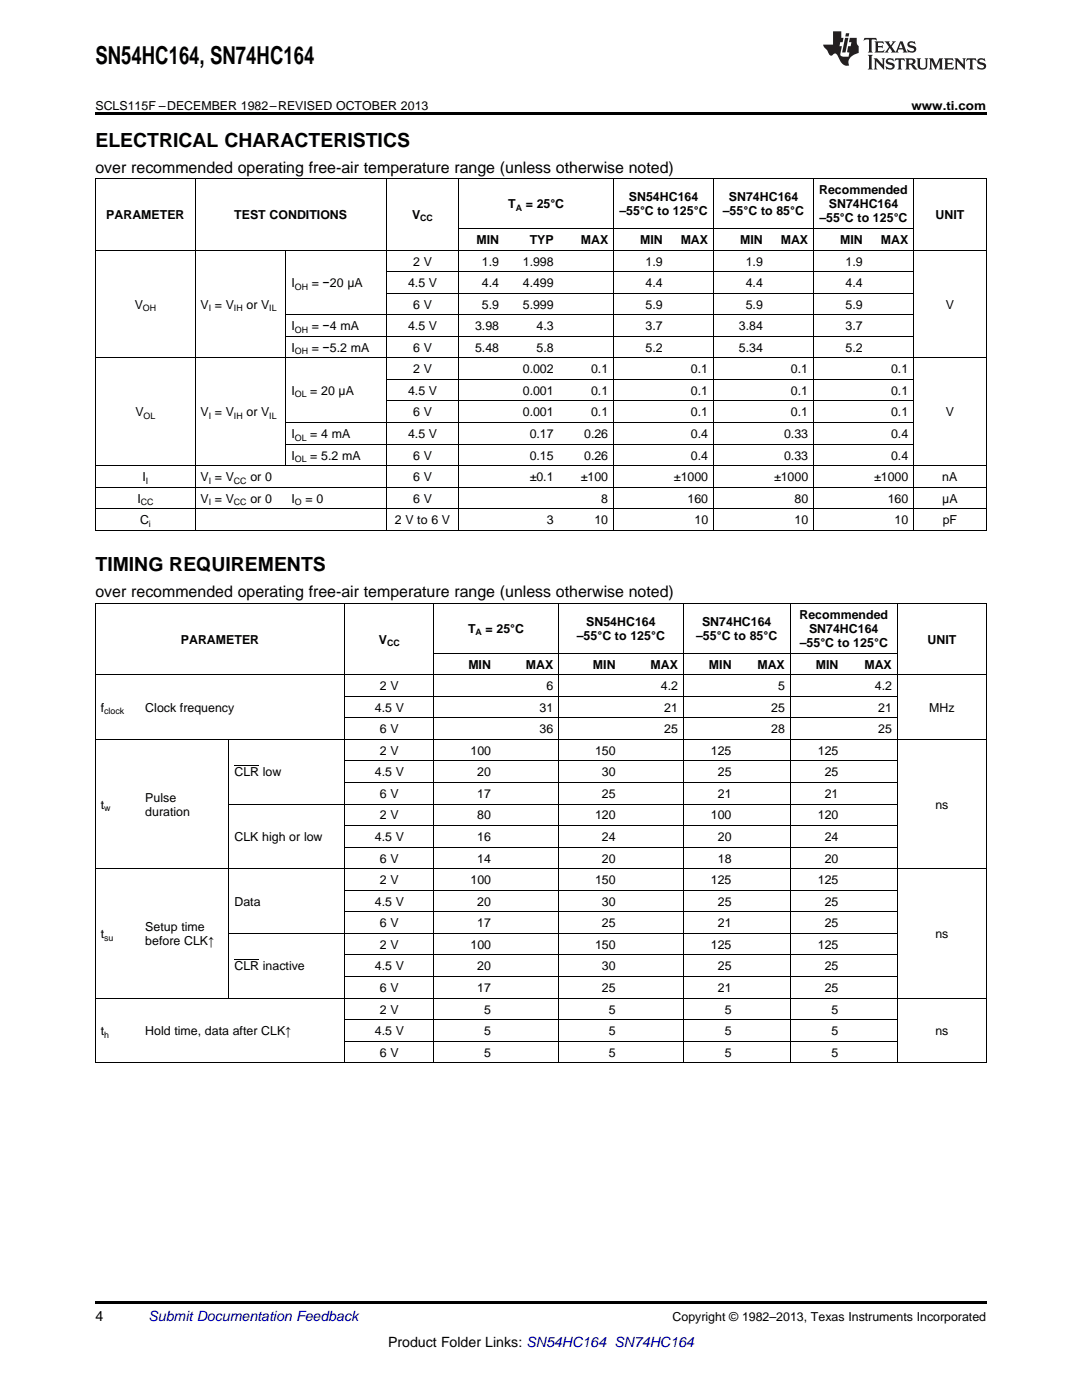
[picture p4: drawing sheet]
<svg xmlns="http://www.w3.org/2000/svg" width="216mm" height="279mm" viewBox="0 0 216 279" stroke-linecap="round" stroke-linejoin="round" font-family="sans-serif">
<path d="M19 22.5h177.8v.5h-177.8zM19 259.7h177.8v.5h-177.8z" fill="#000"/>
<g fill="none" stroke="#000" stroke-width=".2">
<path d="M19 35.6h177.8M19.1 35.7v70.2M38.9 35.7v70.2M77 35.7v70.2M91.6 35.7v70.2M122.4 35.7v70.2M142.4 35.7v70.2M162.3 35.7v70.2M182.3 35.7v70.2M196.8 35.7v70.2M19 49.9h177.8M57.1 50v43"/>
<path d="M77.1 58.5h105.2M77.1 54.2h105.2M91.6 45.6h90.7M19 71.4h177.8M57.1 67.1h125.2M57.1 62.8h125.2M77.1 75.7h105.2M19 97.2h177.8M19 92.9h177.8M57.1 88.6h125.2M57.1 84.3h125.2M77.1 80h105.2"/>
<path d="M19 105.9h177.8M19 101.5h177.8M19 134.6h177.8M19 120.4h177.8M19.1 120.4v91.8M68.8 120.4v91.8M68.8 138.9h110.2M86.6 120.4v91.8M86.6 130.3h92.4M111.4 120.4v91.8M136.3 120.4v91.8M157.7 120.4v91.8"/>
<path d="M179 120.4v91.8M196.8 120.4v91.8M19 147.5h177.8M45.7 147.6v51.6M68.8 156.2h110.2M68.8 151.9h110.2M68.8 143.2h110.2M19 173.4h177.8M45.7 160.5h133.3M68.8 177.7h110.2M68.8 169.1h110.2M68.8 164.8h110.2"/>
<path d="M19 199.2h177.8M45.7 186.3h133.3M68.8 194.9h110.2M68.8 190.6h110.2M68.8 182h110.2M19 212.1h177.8M68.8 207.8h110.2M68.8 203.5h110.2"/>
</g>
<g fill="#231f20">
<path d="M172.5 7.6l-.1 .5 .4-.2h.6v.1v2.1l-.2 .4h.9l-.2-.4v-2.1l.1-.1h.5l.5 .2-.2-.5zM174.5 8.3l.2 .3v1.5l-.2 .4h1.8l.2-.6a1.04 1.04 0 0 1-1.3 .2v-.7h.6l.3 .2v-.6l-.3 .2h-.6v-.6l.8-.1 .4 .3-.2-.5zM176.5 8.3l.9 1.1-.9 1.1h.8l-.2-.2 .4-.7 .5 .7-.2 .2h1.5l-.2-.2 .2-.4h.9l.1 .4-.2 .2h1l-.3-.3-.7-1.9h-.5l-.9 2-.8-1 .9-1h-.8l.1 .3-.4 .5-.3-.6 .1-.2zM179.7 8.6l.4 1h-.7zM181.3 8.4a.63 .63 0 0 0-.2 .7 .63 .63 0 0 0 .6 .4l.6 .2 .1 .2a.75 .75 0 0 1-.7 .4 .75 .75 0 0 1-.6-.5l.1 .7 .1-.1a1.11 1.11 0 0 0 1.5-.6 1.13 1.13 0 0 0-1.2-.8l-.1-.4a1.04 1.04 0 0 1 1.2 .2l-.2-.5-.2 .1-.4-.2zM173.2 10.9l.2 .4v2.2l-.2 .4h1l-.3-.4v-2.2l.3-.4zM174.3 11.6l.3 .4v1.5l-.3 .4h.8l-.2-.4v-1.3l1.5 1.7v-1.9l.2-.4h-.7l.2 .4v.9l-1.1-1.3zM177 11.8a.62 .62 0 0 0-.2 .7 .62 .62 0 0 0 .6 .4l.6 .1 .1 .3a.76 .76 0 0 1-.7 .3 .76 .76 0 0 1-.7-.4l.2 .7 .1-.1a1.11 1.11 0 0 0 1.5-.6 1.13 1.13 0 0 0-1.2-.8l-.1-.4a1.04 1.04 0 0 1 1.2 .2l-.2-.6-.2 .1-.5-.1zM178.7 11.6l-.2 .6a.61 .61 0 0 1 .8-.3v1.6l-.2 .4h.9l-.2-.4v-1.6a.63 .63 0 0 1 .7 .3l-.1-.6zM180.6 11.6l.3 .4v1.5l-.3 .4h1l-.2-.2-.1-.8 .6 .2a.76 .76 0 0 0 1.2 .7l-1-1a.58 .58 0 0 0 .6-.5 .58 .58 0 0 0-.5-.6zM181.4 11.9h.1a.45 .45 0 0 1 .5 .1 .45 .45 0 0 1 .1 .5l-.8 .2zM182.9 11.6l.2 .2a2.17 2.17 0 0 0 .3 1.9 .99 .99 0 0 0 1.6-.6v-1.1l.2-.4h-.7l.2 .2a1.92 1.92 0 0 1-.2 1.8 .6 .6 0 0 1-.9-.5v-1.1l.2-.4zM185.4 11.6l.2 .4v1.5l-.2 .4h.7l-.2-.4v-1.4l.8 1.8 .8-1.8v1.4l-.2 .4h.9l-.2-.4v-1.5l.2-.4h-.8l-.6 1.5-.6-1.5zM188.4 11.6l.2 .4v1.5l-.2 .4h1.8l.1-.6a1.04 1.04 0 0 1-1.2 .1v-.6h.5l.4 .2v-.6l-.4 .2h-.5v-.7h.8l.3 .3-.1-.6zM190.5 11.6l.2 .4v1.5l-.2 .4h.7l-.2-.4v-1.3l1.5 1.7v-1.9l.2-.4h-.7l.2 .4v.9l-1.1-1.3zM192.9 11.6l-.1 .6a.61 .61 0 0 1 .7-.3l.1 1.6-.3 .4h1l-.3-.4 .1-1.6a.63 .63 0 0 1 .7 .3l-.1-.6zM195.2 11.8a.62 .62 0 0 0-.2 .7 .62 .62 0 0 0 .6 .4l.6 .1 .1 .3a.76 .76 0 0 1-.7 .3 .76 .76 0 0 1-.6-.4l.1 .7 .1-.1a1.11 1.11 0 0 0 1.6-.6 1.13 1.13 0 0 0-1.3-.8l-.1-.4a1.04 1.04 0 0 1 1.2 .2l-.1-.6-.2 .1-.5-.1z"/>
<path d="M166.2 6.3v2.6h-1.9v.4l.8 .9a.91 .91 0 0 0 1 .8 .56 .56 0 0 1 .5-.3 .56 .56 0 0 1 .5 .3l.4 .8a1.53 1.53 0 0 0 1.9 1.2 1.54 1.54 0 0 1 1-2.1l.9-.3v-1.4a1.52 1.52 0 0 1-.4-1.6h-1.3l-.2 .8h.5l-.2 .8h-.5l-.1 1v.2l.4 .1-.2 .8a1.93 1.93 0 0 1-1.6-.3l.3-1.8h-.5l.2-.8h.4l.2-.8h-.4v-1.3zM168.6 7.6l-.6 2.9h.7l.6-2.9zM168.8 6.6l-.1 .7h.6l.2-.7z"/>
</g>
<path d="M46.8 152.8h4.9M46.8 191.5h4.9" fill="none" stroke="#000" stroke-width=".2"/>
<text font-size="4.9" x="19" y="12.8">SN54HC164, SN74HC164</text>
<g font-size="3.9">
<text x="19" y="29.3">ELECTRICAL CHARACTERISTICS</text>
<text x="19" y="114">TIMING REQUIREMENTS</text>
</g>
<g font-size="3.2">
<text x="19" y="34.4">over recommended operating free-air temperature range (unless otherwise noted)</text>
<text x="19" y="119.2">over recommended operating free-air temperature range (unless otherwise noted)</text>
</g>
<g font-size="2.8">
<text x="19" y="263.6">4</text>
<text x="77.4" y="268.9">Product Folder Links: SN54HC164 SN74HC164</text>
</g>
<text font-size="2.8" fill="#0000c8" x="29.6" y="263.6">Submit Documentation Feedback</text>
<g font-size="2.5">
<text x="19" y="21.9">SCLS115F –DECEMBER 1982–REVISED OCTOBER 2013</text>
<text x="181.9" y="21.9">www.ti.com</text>
<text x="101.4" y="41.6">T</text>
<text x="104.9" y="41.6">= 25°C</text>
<text x="125.5" y="40.1">SN54HC164</text>
<text x="145.5" y="40.1">SN74HC164</text>
<text x="163.4" y="38.7">Recommended</text>
<text x="165.4" y="41.6">SN74HC164</text>
<text x="21.2" y="43.7">PARAMETER</text>
<text x="46.7" y="43.7">TEST CONDITIONS</text>
<text x="82.2" y="43.7">V</text>
<text x="123.6" y="43">–55°C to 125°C</text>
<text x="144.3" y="43">–55°C to 85°C</text>
<text x="163.5" y="44.4">–55°C to 125°C</text>
<text x="186.7" y="43.7">UNIT</text>
<text x="82.4" y="53">2 V</text>
<text x="95.1" y="48.7">MIN</text>
<text x="96.2" y="53">1.9</text>
<text x="104.3" y="53">1.998</text>
<text x="105.7" y="48.7">TYP</text>
<text x="115.9" y="48.7">MAX</text>
<text x="127.7" y="48.7">MIN</text>
<text x="128.8" y="53">1.9</text>
<text x="135.8" y="48.7">MAX</text>
<text x="147.7" y="48.7">MIN</text>
<text x="148.8" y="53">1.9</text>
<text x="155.8" y="48.7">MAX</text>
<text x="167.6" y="48.7">MIN</text>
<text x="168.7" y="53">1.9</text>
<text x="175.8" y="48.7">MAX</text>
<text x="58.2" y="57.3">I</text>
<text x="62.2" y="57.3">= −20 μA</text>
<text x="81.4" y="57.3">4.5 V</text>
<text x="96.2" y="57.3">4.4</text>
<text x="104.3" y="57.3">4.499</text>
<text x="128.8" y="57.3">4.4</text>
<text x="148.8" y="57.3">4.4</text>
<text x="168.7" y="57.3">4.4</text>
<text x="26.9" y="61.6">V</text>
<text x="40" y="61.6">V = V</text>
<text x="49.2" y="61.6">or V</text>
<text x="58.2" y="65.9">I</text>
<text x="62.2" y="65.9">= −4 mA</text>
<text x="81.4" y="65.9">4.5 V</text>
<text x="82.4" y="61.6">6 V</text>
<text x="94.8" y="65.9">3.98</text>
<text x="96.2" y="61.6">5.9</text>
<text x="104.3" y="61.6">5.999</text>
<text x="107.1" y="65.9">4.3</text>
<text x="128.8" y="61.6">5.9</text>
<text x="128.8" y="65.9">3.7</text>
<text x="147.4" y="65.9">3.84</text>
<text x="148.8" y="61.6">5.9</text>
<text x="168.7" y="61.6">5.9</text>
<text x="168.7" y="65.9">3.7</text>
<text x="188.7" y="61.6">V</text>
<text x="58.2" y="70.2">I</text>
<text x="62.2" y="70.2">= −5.2 mA</text>
<text x="82.4" y="70.2">6 V</text>
<text x="94.8" y="70.2">5.48</text>
<text x="107.1" y="70.2">5.8</text>
<text x="128.8" y="70.2">5.2</text>
<text x="147.4" y="70.2">5.34</text>
<text x="168.7" y="70.2">5.2</text>
<text x="82.4" y="74.5">2 V</text>
<text x="104.3" y="74.5">0.002</text>
<text x="117.9" y="74.5">0.1</text>
<text x="137.9" y="74.5">0.1</text>
<text x="157.8" y="74.5">0.1</text>
<text x="177.8" y="74.5">0.1</text>
<text x="27" y="83.1">V</text>
<text x="40" y="83.1">V = V</text>
<text x="49.2" y="83.1">or V</text>
<text x="58.2" y="78.8">I</text>
<text x="61.9" y="78.8">= 20 μA</text>
<text x="81.4" y="78.8">4.5 V</text>
<text x="82.4" y="83.1">6 V</text>
<text x="104.3" y="78.8">0.001</text>
<text x="104.3" y="83.1">0.001</text>
<text x="117.9" y="78.8">0.1</text>
<text x="117.9" y="83.1">0.1</text>
<text x="137.9" y="78.8">0.1</text>
<text x="137.9" y="83.1">0.1</text>
<text x="157.8" y="78.8">0.1</text>
<text x="157.8" y="83.1">0.1</text>
<text x="177.8" y="78.8">0.1</text>
<text x="177.8" y="83.1">0.1</text>
<text x="188.7" y="83.1">V</text>
<text x="58.2" y="87.4">I</text>
<text x="61.9" y="87.4">= 4 mA</text>
<text x="81.4" y="87.4">4.5 V</text>
<text x="105.7" y="87.4">0.17</text>
<text x="116.6" y="87.4">0.26</text>
<text x="137.9" y="87.4">0.4</text>
<text x="156.5" y="87.4">0.33</text>
<text x="177.8" y="87.4">0.4</text>
<text x="58.2" y="91.7">I</text>
<text x="61.9" y="91.7">= 5.2 mA</text>
<text x="82.4" y="91.7">6 V</text>
<text x="105.7" y="91.7">0.15</text>
<text x="116.6" y="91.7">0.26</text>
<text x="137.9" y="91.7">0.4</text>
<text x="156.5" y="91.7">0.33</text>
<text x="177.8" y="91.7">0.4</text>
<text x="27.4" y="100.3">I</text>
<text x="28.4" y="96">I</text>
<text x="40" y="96">V = V</text>
<text x="40" y="100.3">V = V</text>
<text x="50" y="96">or 0</text>
<text x="50" y="100.3">or 0</text>
<text x="58.2" y="100.3">I</text>
<text x="61" y="100.3">= 0</text>
<text x="82.4" y="96">6 V</text>
<text x="82.4" y="100.3">6 V</text>
<text x="105.7" y="96">±0.1</text>
<text x="115.9" y="96">±100</text>
<text x="120" y="100.3">8</text>
<text x="134.5" y="96">±1000</text>
<text x="137.2" y="100.3">160</text>
<text x="154.4" y="96">±1000</text>
<text x="158.5" y="100.3">80</text>
<text x="174.4" y="96">±1000</text>
<text x="177.1" y="100.3">160</text>
<text x="188" y="96">nA</text>
<text x="188" y="100.3">μA</text>
<text x="27.9" y="104.6">C</text>
<text x="78.8" y="104.6">2 V to 6 V</text>
<text x="109.1" y="104.6">3</text>
<text x="118.6" y="104.6">10</text>
<text x="138.6" y="104.6">10</text>
<text x="158.5" y="104.6">10</text>
<text x="178.5" y="104.6">10</text>
<text x="188.1" y="104.6">pF</text>
<text x="117" y="124.9">SN54HC164</text>
<text x="140.1" y="124.9">SN74HC164</text>
<text x="159.5" y="123.5">Recommended</text>
<text x="36.1" y="128.4">PARAMETER</text>
<text x="75.6" y="128.4">V</text>
<text x="93.4" y="126.3">T</text>
<text x="96.9" y="126.3">= 25°C</text>
<text x="115.1" y="127.7">–55°C to 125°C</text>
<text x="138.9" y="127.7">–55°C to 85°C</text>
<text x="159.6" y="129.1">–55°C to 125°C</text>
<text x="161.4" y="126.3">SN74HC164</text>
<text x="185.1" y="128.4">UNIT</text>
<text x="75.8" y="137.7">2 V</text>
<text x="93.5" y="133.4">MIN</text>
<text x="105" y="133.4">MAX</text>
<text x="109" y="137.7">6</text>
<text x="118.3" y="133.4">MIN</text>
<text x="129.8" y="133.4">MAX</text>
<text x="131.9" y="137.7">4.2</text>
<text x="141.5" y="133.4">MIN</text>
<text x="151.1" y="133.4">MAX</text>
<text x="155.3" y="137.7">5</text>
<text x="162.8" y="133.4">MIN</text>
<text x="172.5" y="133.4">MAX</text>
<text x="174.6" y="137.7">4.2</text>
<text x="20.1" y="142">f</text>
<text x="29" y="142">Clock frequency</text>
<text x="74.8" y="142">4.5 V</text>
<text x="107.7" y="142">31</text>
<text x="132.5" y="142">21</text>
<text x="153.9" y="142">25</text>
<text x="175.2" y="142">21</text>
<text x="185.4" y="142">MHz</text>
<text x="75.8" y="146.3">6 V</text>
<text x="107.7" y="146.3">36</text>
<text x="132.5" y="146.3">25</text>
<text x="153.9" y="146.3">28</text>
<text x="175.2" y="146.3">25</text>
<text x="46.8" y="154.9">CLR low</text>
<text x="74.8" y="154.9">4.5 V</text>
<text x="75.8" y="150.6">2 V</text>
<text x="93.9" y="150.6">100</text>
<text x="95.2" y="154.9">20</text>
<text x="118.7" y="150.6">150</text>
<text x="120.1" y="154.9">30</text>
<text x="141.9" y="150.6">125</text>
<text x="143.2" y="154.9">25</text>
<text x="163.2" y="150.6">125</text>
<text x="164.6" y="154.9">25</text>
<text x="20.1" y="161.4">t</text>
<text x="29" y="160">Pulse</text>
<text x="75.8" y="159.2">6 V</text>
<text x="95.2" y="159.2">17</text>
<text x="120.1" y="159.2">25</text>
<text x="143.2" y="159.2">21</text>
<text x="164.6" y="159.2">21</text>
<text x="186.7" y="161.4">ns</text>
<text x="29" y="162.8">duration</text>
<text x="46.8" y="167.9">CLK high or low</text>
<text x="74.8" y="167.9">4.5 V</text>
<text x="75.8" y="163.5">2 V</text>
<text x="95.2" y="163.5">80</text>
<text x="95.2" y="167.9">16</text>
<text x="118.7" y="163.5">120</text>
<text x="120.1" y="167.9">24</text>
<text x="141.9" y="163.5">100</text>
<text x="143.2" y="167.9">20</text>
<text x="163.2" y="163.5">120</text>
<text x="164.6" y="167.9">24</text>
<text x="75.8" y="172.2">6 V</text>
<text x="95.2" y="172.2">14</text>
<text x="120.1" y="172.2">20</text>
<text x="143.2" y="172.2">18</text>
<text x="164.6" y="172.2">20</text>
<text x="75.8" y="176.5">2 V</text>
<text x="93.9" y="176.5">100</text>
<text x="118.7" y="176.5">150</text>
<text x="141.9" y="176.5">125</text>
<text x="163.2" y="176.5">125</text>
<text x="29" y="185.8">Setup time</text>
<text x="46.8" y="180.8">Data</text>
<text x="74.8" y="180.8">4.5 V</text>
<text x="75.8" y="185.1">6 V</text>
<text x="95.2" y="180.8">20</text>
<text x="95.2" y="185.1">17</text>
<text x="120.1" y="180.8">30</text>
<text x="120.1" y="185.1">25</text>
<text x="143.2" y="180.8">25</text>
<text x="143.2" y="185.1">21</text>
<text x="164.6" y="180.8">25</text>
<text x="164.6" y="185.1">25</text>
<text x="20.1" y="187.2">t</text>
<text x="29" y="188.6">before CLK↑</text>
<text x="75.8" y="189.4">2 V</text>
<text x="93.9" y="189.4">100</text>
<text x="118.7" y="189.4">150</text>
<text x="141.9" y="189.4">125</text>
<text x="163.2" y="189.4">125</text>
<text x="186.7" y="187.2">ns</text>
<text x="46.8" y="193.7">CLR inactive</text>
<text x="74.8" y="193.7">4.5 V</text>
<text x="75.8" y="198">6 V</text>
<text x="95.2" y="193.7">20</text>
<text x="95.2" y="198">17</text>
<text x="120.1" y="193.7">30</text>
<text x="120.1" y="198">25</text>
<text x="143.2" y="193.7">25</text>
<text x="143.2" y="198">21</text>
<text x="164.6" y="193.7">25</text>
<text x="164.6" y="198">25</text>
<text x="75.8" y="202.3">2 V</text>
<text x="96.6" y="202.3">5</text>
<text x="121.5" y="202.3">5</text>
<text x="144.6" y="202.3">5</text>
<text x="165.9" y="202.3">5</text>
<text x="20.1" y="206.6">t</text>
<text x="29" y="206.6">Hold time, data after CLK↑</text>
<text x="74.8" y="206.6">4.5 V</text>
<text x="96.6" y="206.6">5</text>
<text x="121.5" y="206.6">5</text>
<text x="144.6" y="206.6">5</text>
<text x="165.9" y="206.6">5</text>
<text x="186.7" y="206.6">ns</text>
<text x="75.8" y="210.9">6 V</text>
<text x="96.6" y="210.9">5</text>
<text x="121.5" y="210.9">5</text>
<text x="144.6" y="210.9">5</text>
<text x="165.9" y="210.9">5</text>
<text x="134.2" y="263.6">Copyright © 1982–2013, Texas Instruments Incorporated</text>
</g>
<g font-size="1.8">
<text x="83.9" y="44.2">CC</text>
<text x="102.9" y="42.1">A</text>
<text x="58.8" y="57.8">OH</text>
<text x="28.5" y="62.1">OH</text>
<text x="41.7" y="62.1">I</text>
<text x="46.7" y="62.1">IH</text>
<text x="53.7" y="62.1">IL</text>
<text x="58.8" y="66.4">OH</text>
<text x="58.8" y="70.7">OH</text>
<text x="28.6" y="83.6">OL</text>
<text x="41.7" y="83.6">I</text>
<text x="46.7" y="83.6">IH</text>
<text x="53.7" y="83.6">IL</text>
<text x="58.8" y="79.3">OL</text>
<text x="58.8" y="87.9">OL</text>
<text x="58.8" y="92.2">OL</text>
<text x="28.1" y="100.8">CC</text>
<text x="29.1" y="96.5">I</text>
<text x="41.7" y="96.5">I</text>
<text x="41.7" y="100.8">I</text>
<text x="46.7" y="96.5">CC</text>
<text x="46.7" y="100.8">CC</text>
<text x="58.8" y="100.8">O</text>
<text x="29.7" y="105.1">i</text>
<text x="77.2" y="128.9">CC</text>
<text x="94.9" y="126.8">A</text>
<text x="20.8" y="142.5">clock</text>
<text x="20.8" y="161.9">w</text>
<text x="20.8" y="187.7">su</text>
<text x="20.8" y="207.1">h</text>
</g>
</svg>
